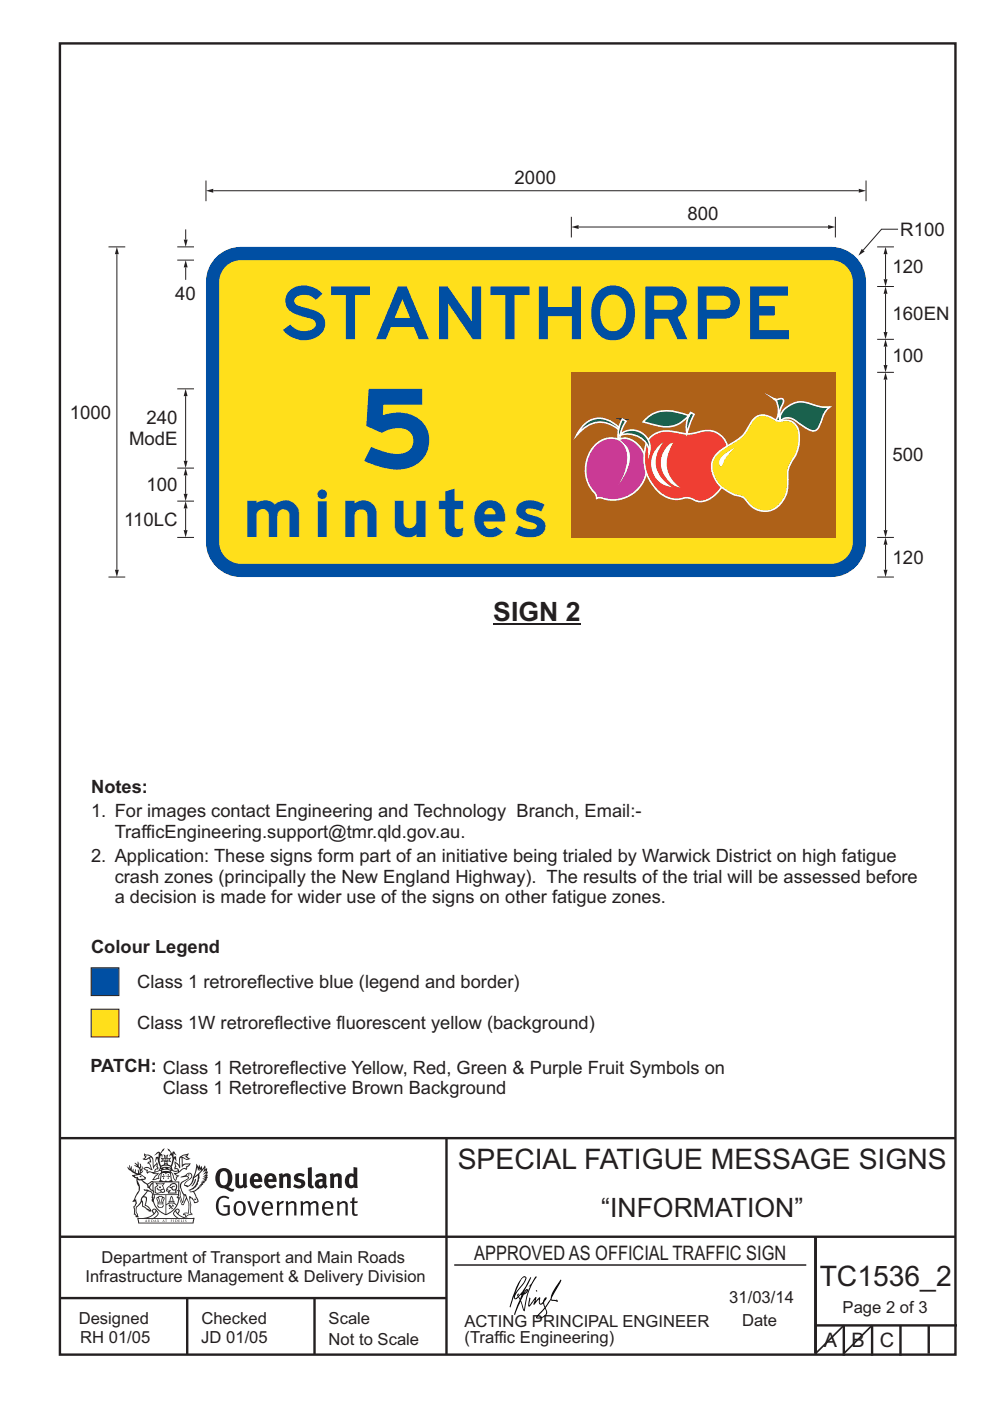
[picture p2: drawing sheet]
<svg xmlns="http://www.w3.org/2000/svg" width="210mm" height="297mm" viewBox="0 0 210 297" stroke-linecap="round" stroke-linejoin="round" font-family="sans-serif">
<path d="M12.7 9.2h190v278h-190zM12.7 241.3h189.9M94.7 241.4v45.8M12.7 275.2h82M12.7 262.2h190.1M39.7 275.2v12M66.7 275.2v12M173 262.2v24.8M173 281h30M197 281v6" fill="none" stroke="#231f20" stroke-width=".51"/>
<path d="M96.4 268.2h74.6" fill="none" stroke="#231f20" stroke-width=".21"/>
<g fill="#231f20">
<path d="M47 248.5a2.55 2.55 0 0 0 0 2.7l.3 .1a.81 .81 0 0 0 1-.9v-.6a1.04 1.04 0 0 0-1.1-1.5zM46.3 248.1a1.82 1.82 0 0 1 2.1-.2 1.82 1.82 0 0 1 .9 1.9 2.29 2.29 0 0 1-.8 1.9l.7 .3h.5l-.2 .6a2.87 2.87 0 0 1-2-.7 2.12 2.12 0 0 1-1.7-3.1z" fill-rule="evenodd"/>
<path d="M49.9 248.9l.8-.2v2a.46 .46 0 0 0 .2 .6 .46 .46 0 0 0 .7-.2v-2.2l.7-.2v2.4l.2 .5-.6 .4-.2-.3a1.02 1.02 0 0 1-1.2 .2 1.02 1.02 0 0 1-.6-1.1z" fill-rule="evenodd"/>
<path d="M54 249.5l-.1 .5h.9a.49 .49 0 0 0-.2-.6 .49 .49 0 0 0-.6 .1zM53.4 249.2a1.34 1.34 0 0 1 1.6-.3 1.34 1.34 0 0 1 .6 1.5v.2h-1.7a.77 .77 0 0 0 .5 .8 .77 .77 0 0 0 .9-.3l.3 .4a1.59 1.59 0 0 1-2.1 .2 1.59 1.59 0 0 1-.4-2z" fill-rule="evenodd"/>
<path d="M57 249.5l-.1 .5h.9a.49 .49 0 0 0-.2-.6 .49 .49 0 0 0-.6 .1zM56.4 249.2a1.34 1.34 0 0 1 1.6-.3 1.34 1.34 0 0 1 .7 1.5v.2h-1.8a.77 .77 0 0 0 .5 .8 .77 .77 0 0 0 .9-.3l.3 .4a1.59 1.59 0 0 1-2 .2 1.59 1.59 0 0 1-.5-2z" fill-rule="evenodd"/>
<path d="M59.1 248.9l.8-.2 .1 .4a.95 .95 0 0 1 1-.3 .95 .95 0 0 1 .7 .8v2.3h-.8v-2.3a.46 .46 0 0 0-.8 .1v2.2h-.9z" fill-rule="evenodd"/>
<path d="M62.5 249.1a1.75 1.75 0 0 1 2.1-.1l-.2 .5-.6-.2a.43 .43 0 0 0-.6 .3l.4 .3a1.04 1.04 0 0 1 1.2 1.2 1.04 1.04 0 0 1-1.4 .9l-1.2-.4 .3-.6 1 .4 .4-.4a.88 .88 0 0 0-1-.5l-.4-.2-.1-.4z" fill-rule="evenodd"/>
<path d="M65.3 247.6l.8-.2 .1 3.8 .2 .2 .2 .5a.88 .88 0 0 1-1-.1 .88 .88 0 0 1-.3-1z" fill-rule="evenodd"/>
<path d="M67.8 250.6a.43 .43 0 0 0-.1 .7 .43 .43 0 0 0 .7-.1v-.7zM66.8 249.2a1.7 1.7 0 0 1 2.4 .1v1.8l.3 .4-.4 .5-.5-.3a1.03 1.03 0 0 1-1.7-.2 1.03 1.03 0 0 1 .8-1.5h.7v-.4a.8 .8 0 0 0-1.2 .1z" fill-rule="evenodd"/>
<path d="M69.9 248.9l.8-.2 .1 .4a.95 .95 0 0 1 1-.3 .95 .95 0 0 1 .7 .8v2.3h-.8v-2.3a.46 .46 0 0 0-.8 .1v2.2h-.8z" fill-rule="evenodd"/>
<path d="M74.3 249.5a1.48 1.48 0 0 0 0 1.7l.4 .1 .3-.2v-1.5l-.3-.2zM75 247.4l.8 .2 .1 4.3h-.7l-.1-.2a1.26 1.26 0 0 1-1.4 0 1.26 1.26 0 0 1-.6-1.3 1.29 1.29 0 0 1 .5-1.3 1.29 1.29 0 0 1 1.4-.2z" fill-rule="evenodd"/>
<path d="M46.4 253.9a1.72 1.72 0 0 1 2.2 0l-.2 .3a1.24 1.24 0 0 0-1.4-.1 1.24 1.24 0 0 0-.7 1.3 1.49 1.49 0 0 0 1.3 2l.7-.2v-1.3h-.9l-.1-.4h1.4v2a1.93 1.93 0 0 1-2.2-.1 1.93 1.93 0 0 1-.7-2.2l.2-.7z" fill-rule="evenodd"/>
<path d="M50.3 255.2a1.65 1.65 0 0 0 .3 2.2 .99 .99 0 0 0 1-1.5 .78 .78 0 0 0-.4-.8 .78 .78 0 0 0-.9 .1zM50 254.9a1.33 1.33 0 0 1 1.6-.1 1.33 1.33 0 0 1 .5 1.5 1.31 1.31 0 0 1-1.3 1.5 1.31 1.31 0 0 1-1.3-1.6l.1-.5z" fill-rule="evenodd"/>
<path d="M52.5 254.7l.4-.1 .9 2.6 .8-2.5h.5l-1.1 3h-.5z" fill-rule="evenodd"/>
<path d="M56.2 255.2l-.2 .7h1.4a.7 .7 0 0 0-.3-.8 .7 .7 0 0 0-.9 .1zM55.9 255a1.22 1.22 0 0 1 1.5-.2 1.22 1.22 0 0 1 .5 1.5h-1.9a.93 .93 0 0 0 .5 1 .93 .93 0 0 0 1.2-.2l.1 .3a1.43 1.43 0 0 1-1.7 .1 1.43 1.43 0 0 1-.6-1.7z" fill-rule="evenodd"/>
<path d="M58.7 254.8l.4-.2 .1 .5 .4-.3 .6-.2-.2 .6a.66 .66 0 0 0-.8 .6v1.9h-.4z" fill-rule="evenodd"/>
<path d="M60.6 254.8l.4-.2 .1 .5a.94 .94 0 0 1 1-.4 .94 .94 0 0 1 .8 .7v2.3h-.5l-.1-2.5a.81 .81 0 0 0-1.2 .3v2.2h-.4z" fill-rule="evenodd"/>
<path d="M63.7 254.7l.5-.1 .1 .5 .4-.3a.78 .78 0 0 1 1.1 .3 .9 .9 0 0 1 1-.5 .9 .9 0 0 1 .7 .8v2.3h-.4l-.1-2.5a.67 .67 0 0 0-1.1 .3v2.2h-.5v-2.4l-.4-.2-.7 .4v2.2h-.5z" fill-rule="evenodd"/>
<path d="M69 255.2l-.2 .7h1.4a.7 .7 0 0 0-.3-.8 .7 .7 0 0 0-.9 .1zM68.7 255a1.22 1.22 0 0 1 1.5-.2 1.22 1.22 0 0 1 .5 1.5h-1.9a.93 .93 0 0 0 .5 1 .93 .93 0 0 0 1.2-.2l.1 .3a1.44 1.44 0 0 1-1.7 .1 1.44 1.44 0 0 1-.6-1.7z" fill-rule="evenodd"/>
<path d="M71.4 254.8l.5-.2 .1 .5a.94 .94 0 0 1 1-.4 .94 .94 0 0 1 .7 .7v2.3h-.4l-.1-2.5a.81 .81 0 0 0-1.2 .3v2.2h-.5z" fill-rule="evenodd"/>
<path d="M74.7 254l.5-.2v.9h.7l-.1 .4h-.7l.1 2.2 .1 .1h.5l.1 .3a.75 .75 0 0 1-1.2-.6v-2h-.4v-.4h.4z" fill-rule="evenodd"/>
<path d="M30.8 244.9l1.1 .3-.9 .5h-.4l.5-.5zM31.8 245.5l.2-.1a2.44 2.44 0 0 1 .4 2l.1 .4 .7-1-.1 .6 .3 .3a.57 .57 0 0 0-.6 .8l-1-.2-.5 .2 .1-.5-.7-.2 .6-.2 1 .5 .1-.1-.6-1.3-.2-.1 .5-.1zM30.7 244.5l-.2 .4 .3 .4-.6 .4a1.04 1.04 0 0 0 1.4-.1l.2 .7h-.4l-.2 .4a.94 .94 0 0 1 .9 1.1l-.2-.1a1.16 1.16 0 0 0-1.5-.1l.3 .4 .4 .2 .1 .5 .2 .2v-.2a.94 .94 0 0 1 1.1 .2h.9l-1.2 1.2a1.13 1.13 0 0 0 1.2-.2l.4-.1-.1-.4 .5-.7a.83 .83 0 0 0-.6 1.1l-.3-.1-.7 .3 1.1-1.4-.5 .2-.5-.1 1.3-.5-.2-.2-.8 .4v-.3l.2-.2 .3 .1 .1-.3-.2-.4v-.6l-.2-.3-.6 .9v-.7a1.42 1.42 0 0 0-1.7-1.8z" fill-rule="evenodd"/>
<path d="M38.5 245.3l.5-.3 .7-.1-.6 .3 .8 .5h-.3zM38.3 245.5h.2l.1 2a1.69 1.69 0 0 1 1.5-.7l-.7 .5 .1 .5a1.1 1.1 0 0 0-1.5 .6l-.1-.5-.2-.2h-.5l.2-.4-.2-.7a1.42 1.42 0 0 1 .8 1.1l.2-.1zM37.1 246.2l.1 1-.2 .3v.5l.6-.1 .1 .2a.96 .96 0 0 1-1.1-.1l-.1 .1a1.06 1.06 0 0 0 1.3 .2v.1a.72 .72 0 0 1-1 .2l.3 .5 .6 .3-.4 .1-.1 .7-.3-.4-.3-1.1-.4-.4 .4 .9a1.54 1.54 0 0 0 .6 1.2l.2-.3a.58 .58 0 0 1 .5-.7l.1-.2h-.3l-.4-.3 .9-.5a.93 .93 0 0 1 1.1-.5l.1 .2 .2-.1 .1-.5a.99 .99 0 0 0 .7-.9l-1.3 .1-.4 .3v-1.5l.9 .4 .8-.3h-.3l-.5-.4 .4-.7-.7 .2a1.46 1.46 0 0 0-1.3 2.1v.4l-.2-.4z" fill-rule="evenodd"/>
<path d="M35.6 248.9l.2 .1-.1 .4h.3l-.3 .1v.5l-.1-.6h-.3l.3-.1z" fill-rule="evenodd"/>
<path d="M34.6 248.9l.2 .1-.1 .3 .4 .1h-.4v.6l-.1-.5-.3-.1h.3z" fill-rule="evenodd"/>
<path d="M34.3 248.8a.57 .57 0 0 1 .9 .2 .57 .57 0 0 1 .9-.2l.2 1.4-.2 .1a.57 .57 0 0 1-.9-.1 .69 .69 0 0 1-1.1 0zM34.2 248.1l-.3 2.1-.2 .4h2.9l-.1-.4-.3-2.1h-.2v.3l-.8-.1-.9 .1 .1-.3z" fill-rule="evenodd"/>
<path d="M34.2 252.4a.3 .3 0 0 0 .6 0 .3 .3 0 0 0-.6 0zM33.3 251l.3 .3-.3 .3a.79 .79 0 0 0 0 1.3l.8-.2-.1-.3a.55 .55 0 0 1-.7-.6h.1l.1 .3 .4 .1 .8-.2-.4-.7 .4-.3-.7 .1zM33 250.7l1.1 .2 .9-.2-.4 .7 .4 1.1a.56 .56 0 0 1-.8 .3l-.2 .1a.73 .73 0 0 1-.9 .1 .73 .73 0 0 1-.3-.9v-.4l.5-.4z" fill-rule="evenodd"/>
<path d="M35.6 251.9l.7-.5a.58 .58 0 0 1 1-.1 .58 .58 0 0 1-.5 .9l-.2-.3a.43 .43 0 0 1 .6-.3v-.1a.57 .57 0 0 0-.8 .2l-.2-.1-.3 .2 .4 .1a.55 .55 0 0 0 .9 .5v.5h-1.3l.3-.4-.1-.2-.6 .1 .2-.2-.2-.1zM35.4 251.8l-.1 .2a.39 .39 0 0 0 .2 .7l.3-.1-.2 .5h1.9l-.1-.8a.86 .86 0 0 0-.1-1.4 .86 .86 0 0 0-1.3 .4z" fill-rule="evenodd"/>
<path d="M36 254.8h.8v.2h-.8zM36.4 253.8l.2 .8h-.4zM36.4 253.5l-.3 .5-.1 .6h-.2v.4l-.7 .4 .1 .2a1.48 1.48 0 0 1 2.2 .1l.2-.1-.6-.5v-.5h-.2l-.1-.6z" fill-rule="evenodd"/>
<path d="M35.8 255.4l.3 .1 .2 .3 .3-.2-.2-.2a.38 .38 0 0 1 .4 .5l-.1-.2-.3 .3 .3 .2-.3 .2-.1-.3-.4 .3-.1-.2 .4-.3-.2-.1-.1 .1z" fill-rule="evenodd"/>
<path d="M34.5 254h.2v.2l-.3 .6h-.1zM33.6 255.3h.9v.2a.55 .55 0 0 1-.8 .4v-.2h-.2zM33.4 254h.2l.2 .8h-.2zM33.6 255h.8l.1 .1-.8 .1zM33.8 253.7h.5l-.2 1.1h-.2zM33.3 253.8l-.1 .3 .3 1.2a.48 .48 0 0 0-.1 .5 .48 .48 0 0 0 .4 .3l.6-.1a.49 .49 0 0 0 .2-.7l.3-1.2-.1-.3a1.42 1.42 0 0 0-1.5 0z" fill-rule="evenodd"/>
<path d="M33.6 251.6h.5l.1 .3h-.4z" fill-rule="evenodd"/>
<path d="M41.3 250.1l.3-.2-.2 .9-.6 .7h-.2l.5-.7z" fill-rule="evenodd"/>
<path d="M39.7 249l.3-.2 .5 .2a.88 .88 0 0 1-.6 1.1 1.22 1.22 0 0 0-.8 1.3l.5 .2a.72 .72 0 0 0 .9-.4l.5-.8 .2-.6 .8-.6v.3a2.85 2.85 0 0 1-2 2.8l.1 .1a2.13 2.13 0 0 0 1.9-1.5l-.1-.2a2.01 2.01 0 0 0 .3-1.8l1.2-1.3-.4 1 .7-.5-.7 1 .8-.4-.8 .8 .7-.1-.9 .5 .8-.1-.8 .4h.7l-.8 .3 .3 .2h-.4l.2 .4-.4-.1 .2 .3h-.4l.1 .3h-.1a2.16 2.16 0 0 1-2 1l.1 .2h.4a.76 .76 0 0 1 .7 .7l.5 1.2-.6 .2a1.45 1.45 0 0 0-1.2-1.3l.3 1.8-.1 1.9 .4 .2a1.07 1.07 0 0 0-1.2 .4v-.3l-.5-.2a.87 .87 0 0 1 1-.1l.1-.7a4.4 4.4 0 0 0-.6-3.1l-.1-.3h-.2a2.16 2.16 0 0 1-.7-2.2l.3-.3 1.2-.8a.55 .55 0 0 0-.4-.7zM37.8 252.4a.76 .76 0 0 1 .3 1.1l.6 1.6 .4-1.7 .2 .1a.61 .61 0 0 1-.1 .9l-.3 .9h-.2l-.7-1.6-.3 .1a1.18 1.18 0 0 0 .1-1.4zM41.8 247.5l.2 .8 .3-.6v.6l.3-.5a1.9 1.9 0 0 1-1.1 1.4l-.3 .3zM38.2 249.6l1.4-.1 .2 .1v.3l-.5 .3a1.26 1.26 0 0 0-1 1.9l.2 .7a1.84 1.84 0 0 1 .2 2l-.4-1.3a.96 .96 0 0 0-.4-1.3l-.4 .3a.78 .78 0 0 1-.1 1.3l.2 .2h.4l.4 1.1a.38 .38 0 0 0 .2 .4 .38 .38 0 0 0 .4-.1l.6-1.2a2.94 2.94 0 0 1 .3 2.5v.5l-.8-.1-.3 .4v.2l.4-.1 .1 .4 .2 .1a1.02 1.02 0 0 1 1.3-.5l-.1-.4-.3-.1 .2-1.7-.3-1.4 .1 .1a1.14 1.14 0 0 1 .7 .9 .63 .63 0 0 0 .9-.2 .63 .63 0 0 0-.2-.8l-.6-1.3 .9-.6 .2-.3 .2-.1v-.2h.3l-.1-.3h.4l-.1-.3 .5-.1-.2-.2 .5-.4 .1-.2-.3 .1 .5-.6-.3 .1 .3-.6-.4 .1 .4-.5v-.3l-.3 .2 .1-.6v-.3l-.4 .3-.1-.8-.5 .8-.2-.7-.2 .5-.3-.8-.1 .6-.5-.8-.1 1.4-.7 1.9a1.81 1.81 0 0 1-.9 1.4l-.6-.2a1.75 1.75 0 0 1 1.1-1.2 .75 .75 0 0 0 .1-1.3 .75 .75 0 0 0-1.2 .5z" fill-rule="evenodd"/>
<path d="M41.2 254.2l.3-.1 .1 .3h-.4z" fill-rule="evenodd"/>
<path d="M29.4 258.4h11.6l-.2 .8h-11.3zM31.3 258.2l.5-.1a2.48 2.48 0 0 0 1.4-1.3l.2 .6-.5 .5-.4 .3zM32.5 256.6l.3-.2 .2 .2-.3 .6zM37.2 256.8a2.65 2.65 0 0 0 1.8 1.4h-1.1l-.5-.3-.5-.5zM37.4 256.6l.2-.2 .3 .2-.3 .6zM29.2 258.2l.1 1.2h11.7l.3-1.1-.2-.1a4.1 4.1 0 0 1-3.3-.9l.3-.4-.1-.5a1.06 1.06 0 0 0-1.3 .9l.2 .4 .6 .5h-4.7l.3-.1a.84 .84 0 0 0 .6-.7 .84 .84 0 0 0-.5-.9l-.3-.2-.5 .1-.1 .5 .3 .4a4.2 4.2 0 0 1-3.4 .9z" fill-rule="evenodd"/>
<path d="M31 258.7l.1 .2h-.2zM31 258.6l-.3 .5 .4-.1 .2 .1z" fill-rule="evenodd"/>
<path d="M31.3 258.6h.2v.4a.25 .25 0 0 0 .3-.1 .25 .25 0 0 0-.1-.3h.1a.29 .29 0 0 1 0 .4 .29 .29 0 0 1-.4 0 .29 .29 0 0 1 0-.4z" fill-rule="evenodd"/>
<path d="M32.2 258.6a.22 .22 0 0 1 .3 .2 .22 .22 0 0 1-.3 .2zM32 258.6v.5a.33 .33 0 0 0 .5-.1 .33 .33 0 0 0 0-.4 .33 .33 0 0 0-.5 0z" fill-rule="evenodd"/>
<path d="M32.9 258.7l.1 .2h-.2zM32.9 258.6l-.2 .5 .3-.1 .2 .1z" fill-rule="evenodd"/>
<path d="M33.3 258.6h.2v.2l.3-.2-.2 .2 .2 .3-.3-.2-.1 .2h-.1l.2-.3z" fill-rule="evenodd"/>
<path d="M34.7 258.7l.1 .2h-.2zM34.7 258.6l-.3 .5 .4-.1 .2 .1z" fill-rule="evenodd"/>
<path d="M35 258.6h.4h-.1v.5h-.2l.1-.5z" fill-rule="evenodd"/>
<path d="M36.2 258.6h.3h-.2v.2h.2h-.2l.1 .3h-.2z" fill-rule="evenodd"/>
<path d="M36.7 258.6h.2v.5h-.2z" fill-rule="evenodd"/>
<path d="M37.3 258.6a.22 .22 0 0 1 .3 .2 .22 .22 0 0 1-.3 .2zM37.1 258.6v.5a.33 .33 0 0 0 .5-.1 .33 .33 0 0 0 0-.4 .33 .33 0 0 0-.5 0z" fill-rule="evenodd"/>
<path d="M37.8 258.6h.3h-.1v.2h.1h-.1v.2l.1 .1h-.3z" fill-rule="evenodd"/>
<path d="M38.3 258.6h.3l-.1 .4 .2 .1h-.4z" fill-rule="evenodd"/>
<path d="M38.9 258.6h.2v.5h-.2z" fill-rule="evenodd"/>
<path d="M39.3 258.6h.2l-.2 .1 .2 .2-.1 .2h-.1v-.2l.2 .1z" fill-rule="evenodd"/>
<path d="M34.2 247.4a1.51 1.51 0 0 1 2 .2 2.67 2.67 0 0 0-2.1 0zM35.7 247.6l.4 .2 .1 .2-.4-.1zM34.6 247.7l.4-.1 .2 .2h-.4zM34 247.9l.3 .1-.3 .1zM34.9 246.9l.3-.2 .2 .2zM34.9 245.7h.2v.4h-.2zM35 245.1l.2 .2 .2-.2-.1 .4h-.2zM35.1 246.3h.2l.1 .4-.2-.2-.2 .2zM35.3 245.7h.2v.4h-.2zM34.4 245.7l.3 .1v.2l-.3 .1 .2-.2zM35.7 245.8l.3-.1-.2 .2 .2 .2-.4-.1zM32.7 244.9l1-.5-.1 1-.2-.1-.4 .1-.2 1.1 .5-1 .2 .9a1.84 1.84 0 0 1 .3 1.7l.4 .1a2.48 2.48 0 0 1 2.2 .1l.2-.3-.2-.7 .7-1.7 .4 .6-.2-1-.2-.1-.2 .3v-.9l.6 .4-.6-.7h-.3l-.1 .4-.5-.8-.5-.3 .2 .4 .5 .6-.4 .7 .4-.3a2.06 2.06 0 0 1 0 2.2l-.6-.2-.1-.6 .1-.1 .8 .2-.4-.5 .4-.5-.7 .2-.2-.2 .2-.7-.5 .4-.5-.4 .2 .7-.2 .2-.7-.2 .4 .5-.4 .5 .7-.2 .2 .1-.2 .6-.5 .2a2.02 2.02 0 0 1 0-2.2l.3 .5-.1-.6-.3-.1 .8-1.2-.5 .3-.4 .7-.2-.3a.8 .8 0 0 0-.8 .5z" fill-rule="evenodd"/>
<path d="M29.2 250.1l.3 .2a.61 .61 0 0 1 .8 .3l.3 .2a.8 .8 0 0 1 .6 1l.4 .1 .5 .6a1 1 0 0 1 .5 1l-.1 .7v-.5h-.1a.96 .96 0 0 0-.8-1.3l-.3-.2h-.6l-.1-.1-.2 .1 .2 .3h.5l-1.1 1.4-.2 .9-.4 .6a1.33 1.33 0 0 0-.5 1.8l.2 .5a1.26 1.26 0 0 1-.5-1.4l-.1-.4a1.56 1.56 0 0 0 .4-1.7l-.3 .2 .2-.5a3.2 3.2 0 0 0 .7-3zM30.4 253.9h.4a2.06 2.06 0 0 1-.1 1.6l.7 .5 .4 .5-.6-.2-.8-.6-.1-.9a.51 .51 0 0 1 .1-.9zM28.6 249.3a1.52 1.52 0 0 1 2.1 .6l-1.1 .1-.2-.1-.2-.4-.4 .1zM27.5 247v.8l-.3-.4-.2 .1a3.1 3.1 0 0 0 2 1.5l-1 .1 .5 .6 .5 .1v1.1a1.84 1.84 0 0 1-.2 2.5l-.4 .9-.4 .4 .3 .1 .4-.1 .1 .4-.2 .5-.3 .2 .1 1.8 .2-.1 .2 .6h.2l.4-.1-.1-.5a1.3 1.3 0 0 1-.1-1.6l.8-1.1 .2 1.1 .6 .2 .4 .6 .2-.2 .2 .4 .5-.1a1.85 1.85 0 0 0-1.2-1.3l.1-.3a1.39 1.39 0 0 0 0-1.5h-.5l.5-.6a.66 .66 0 0 1 .9-.4 .66 .66 0 0 1 .3 .9l-.1 .4h.2v.1l-.2 .3 .2 .5 .2-.3a2.24 2.24 0 0 0 .1-2.2 .73 .73 0 0 1-.7-.6 .73 .73 0 0 1 .5-.8l.1-.2a.94 .94 0 0 0-.9 .8 .48 .48 0 0 1-.1-.5 .48 .48 0 0 1 .5-.3l.5-.3a.51 .51 0 0 0-.8 .2l-.5 .3-1-.8 .6-.1 .1-.5-1.1-.7 .5-.4v-.4l-.5 .5 .1-.2a.69 .69 0 0 0 .2-1.1v.5l-.3 .2 .1-1.1-.3-.2 .1 .6-.1 .2-.4-1.2v.6l-.7-.3 .6 .6-.6-.2 .2 .3a1 1 0 0 1 .8 1.5l-.2-.8v.8l-.5-.2-.1-.7-.2 .6-.2-.1v-.6l-.2 .4-.2-.2 .1-.7-.2 .5z" fill-rule="evenodd"/>
<path d="M29.5 249.5l.3-.2 .3 .3z" fill-rule="evenodd"/>
<path d="M32.4 250.5h5.6v2l-.2-.1v-1.7h-5.2v2.5h5.2v-.8l.1 .2-.1 1.1v-.3h-2.5v4a4.1 4.1 0 0 0 2.6-3.6l.1-.1a4 4 0 0 1-2.8 3.9 4.2 4.2 0 0 1-2.8-4.7l.1 1.3 .1-.1a3.8 3.8 0 0 0 2.5 3.3v-4h-2.5l-.2-.9z" fill-rule="evenodd"/>
<circle cx="40" cy="249.1" r=".17"/>
</g>
<g fill="#000">
<path d="M111.6 273.7l.2-.2-.5 .7zM110.4 274.5l.2 .1-.3 .8-.2-.5zM110.9 270.9h.5a9.3 9.3 0 0 1-2 3.1l-.1 .3 1-2.5zM110.6 271a14.7 14.7 0 0 0-2.2 4.9l-.3 1.2 .1 .1 .8-2.3a.42 .42 0 0 0 .2 .6 .42 .42 0 0 0 .6-.3l.2-.1 .2 .5-1.1 3.2h.2l1.1-2.9 .6 1.9 .2 .2 .2-.5a13.5 13.5 0 0 1 2-6.2l.4-.5-.1-.2-1.6 2.1 .4-.1a14.9 14.9 0 0 0-1.3 5.1l-.4-1.1a1.39 1.39 0 0 1 .2-1.9l.1-.2a.92 .92 0 0 0 .8-1.2 .75 .75 0 0 0-.8 .7l-.1 .2 1.6-3.4h-.1l-.4 .7a10.5 10.5 0 0 1-2.2 3.3l.2-.5a.32 .32 0 0 0-.4 .2 .32 .32 0 0 0 .1 .4l-.5 .4a3.2 3.2 0 0 1 1.1-2.3l.5-.6a2.49 2.49 0 0 0 .7-1.6l-.4-.2z" fill-rule="evenodd"/>
<path d="M113.7 273.6l.3 .2h-.3z" fill-rule="evenodd"/>
<path d="M115.6 277.5a1.15 1.15 0 0 1 .1 1.3 1.15 1.15 0 0 1-1.2 .5l-.6 .1zM112.2 275.2l-.2 1.6 .2 .2 1.2-1.5-.2 1.1 1.1-1.1a.94 .94 0 0 0 .4 1.1l.5-.3 .3 .9-1.2 1.3a.98 .98 0 0 0-.5 1 1.9 1.9 0 0 0 2.3-1.3l-.1-.2a1.02 1.02 0 0 1 .2-1.4l.6-1 1.5 .3-.2-.4v.2l-1.1-.1v-.3l2-3.6 .1-.2-.2-.2-1.7 2.8a6.6 6.6 0 0 1-1.6 2.9l-.1-.2a1.01 1.01 0 0 1 .4-1.4l.1-.2-.3-.1-.4 .4-.1 .5-.6 .4-.1-.4 .1-.9-.2-.1-.9 1 .3-1h-.2l-1.4 1.8 .3-1.5v-.1z" fill-rule="evenodd"/>
</g>
<path d="M179 281v6.4M185 281v6.4M191 281v6.4" fill="none" stroke="#231f20" stroke-width=".51"/>
<path d="M179 281l-6 6M185 281l-6 6" fill="none" stroke="#231f20" stroke-width=".35"/>
<path d="M19.3 214h5.9v5.9h-5.9z" fill-rule="evenodd" fill="#ffdf1b" stroke="#231f20" stroke-width=".21"/>
<path d="M19.3 205.2h5.9v5.9h-5.9z" fill-rule="evenodd" fill="#004fa3" stroke="#231f20" stroke-width=".21"/>
<path d="M104.6 132.2h18.5" fill="none" stroke="#231f20" stroke-width=".26"/>
<path d="M45.5 54.9a7.4 7.4 0 0 1 5.6-2.6h125.2a7.4 7.4 0 0 1 7.4 7.5v55.1a7.4 7.4 0 0 1-7.4 7.4h-125.2a7.4 7.4 0 0 1-7.4-7.4v-55.1a7.4 7.4 0 0 1 1.8-4.9z" fill-rule="evenodd" fill="#004fa3"/>
<path d="M47.9 56.4a4.6 4.6 0 0 1 3.2-1.3h125.1a4.6 4.6 0 0 1 4.7 4.7v55.1a4.6 4.6 0 0 1-4.7 4.6h-125.1a4.6 4.6 0 0 1-4.6-4.6v-55.4a4.6 4.6 0 0 1 1.4-3.1z" fill-rule="evenodd" fill="#ffdf1b"/>
<path d="M45.2 40.4h136.9" fill="none" stroke="#231f20" stroke-width=".21"/>
<g fill="#231f20">
<path d="M182.1 40l1.6 .4-1.6 .5z"/>
<path d="M43.7 40.4l1.5-.4v.9z"/>
</g>
<path d="M43.7 38.3v4.4M183.7 38.3v4.4M187.8 115.5v5.3" fill="none" stroke="#231f20" stroke-width=".21"/>
<g fill="#231f20">
<path d="M187.4 120.8h.8l-.4 1.5z"/>
<path d="M187.8 113.9l.4 1.6h-.8z"/>
</g>
<path d="M187.8 80.5v31.9M186 122.3h3.6" fill="none" stroke="#231f20" stroke-width=".21"/>
<g fill="#231f20">
<path d="M187.4 112.4h.8l-.4 1.5z"/>
<path d="M187.8 78.9l.4 1.6h-.8z"/>
</g>
<path d="M190.5 48.6h-3.5l-3.9 4.4M186 113.9h3.6" fill="none" stroke="#231f20" stroke-width=".21"/>
<path d="M182.8 52.8l.6 .5-1.3 .9z" fill="#231f20"/>
<path d="M186 78.9h3.6M187.8 73.5v3.9" fill="none" stroke="#231f20" stroke-width=".21"/>
<g fill="#231f20">
<path d="M187.4 77.4h.8l-.4 1.5z"/>
<path d="M187.8 71.9l.4 1.6h-.8z"/>
</g>
<path d="M187.8 53.9v5.3M186 71.9h3.6" fill="none" stroke="#231f20" stroke-width=".21"/>
<g fill="#231f20">
<path d="M187.4 59.2h.8l-.4 1.5z"/>
<path d="M187.8 52.3l.4 1.6h-.8z"/>
</g>
<path d="M186 52.3h3.6M186 60.7h3.6M187.8 62.3v8.1" fill="none" stroke="#231f20" stroke-width=".21"/>
<g fill="#231f20">
<path d="M187.4 70.4h.8l-.4 1.5z"/>
<path d="M187.8 60.7l.4 1.6h-.8z"/>
</g>
<path d="M39.4 56.7v2.6" fill="none" stroke="#231f20" stroke-width=".21"/>
<path d="M39.4 55.1l.4 1.6h-.8z" fill="#231f20"/>
<path d="M39.4 48.6v2.2" fill="none" stroke="#231f20" stroke-width=".21"/>
<path d="M39 50.8h.8l-.4 1.5z" fill="#231f20"/>
<path d="M24.8 53.9v66.9M37.6 55.1h3.5" fill="none" stroke="#231f20" stroke-width=".21"/>
<g fill="#231f20">
<path d="M24.4 120.8h.8l-.4 1.5z"/>
<path d="M24.8 52.3l.4 1.6h-.8z"/>
</g>
<path d="M122.7 48.1h52.9" fill="none" stroke="#231f20" stroke-width=".21"/>
<g fill="#231f20">
<path d="M175.6 47.7l1.6 .4-1.6 .4z"/>
<path d="M121.2 48.1l1.5-.4v.8z"/>
</g>
<path d="M23 52.3h3.6M37.6 52.3h3.5M121.2 46v4.3M177.2 46v4.3M37.6 99.2h3.5M37.6 82.4h3.5M37.6 113.9h3.5M37.6 106.2h3.5M39.4 107.8v4.6M23 122.3h3.6" fill="none" stroke="#231f20" stroke-width=".21"/>
<g fill="#231f20">
<path d="M39 112.4h.8l-.4 1.5z"/>
<path d="M39.4 106.2l.4 1.6h-.8z"/>
</g>
<path d="M39.4 100.8v3.9" fill="none" stroke="#231f20" stroke-width=".21"/>
<g fill="#231f20">
<path d="M39 104.7h.8l-.4 1.5z"/>
<path d="M39.4 99.2l.4 1.6h-.8z"/>
</g>
<path d="M39.4 84v13.7" fill="none" stroke="#231f20" stroke-width=".21"/>
<g fill="#231f20">
<path d="M39 97.7h.8l-.4 1.5z"/>
<path d="M39.4 82.4l.4 1.6h-.8z"/>
</g>
<path d="M121.2 78.9h56v35h-56z" fill="#ae6118"/>
<path d="M126.4 94.2a4.6 4.6 0 0 1 4.9-1 3.9 3.9 0 0 1 4.7 1.9 7.1 7.1 0 0 1-.4 8.4 7.1 7.1 0 0 1-8.2 2l-.9 .2v-.3a2.58 2.58 0 0 0-1.1-1.8 7.5 7.5 0 0 1 1-9.4z" fill-rule="evenodd" fill="#ca3a95" stroke="#fff" stroke-width=".35"/>
<path d="M132 88.8h.1" fill="none" stroke="#231f20" stroke-width=".21"/>
<path d="M132 88.9h.1" fill="none" stroke="#231f20" stroke-width=".21"/>
<path d="M132 88.9h.1" fill="none" stroke="#231f20" stroke-width=".21"/>
<path d="M132 88.9l.5 .2z" fill-rule="evenodd" fill="#00b04c" stroke="#231f20" stroke-width=".21"/>
<path d="M132 88.9l.5 .2z" fill="none" stroke="#231f20" stroke-width=".21"/>
<path d="M138.1 92.6a5.8 5.8 0 0 1 5.4-1 7.7 7.7 0 0 0 5.3-.2 4.5 4.5 0 0 1 5.7 4.2 9.2 9.2 0 0 1-4.7 10.5 3.7 3.7 0 0 1-3.4-.5 3.8 3.8 0 0 0-2.4 .2 6.2 6.2 0 0 1-5.9-3.5 9.3 9.3 0 0 1-.5-9.2z" fill-rule="evenodd" fill="#ef3e33" stroke="#fff" stroke-width=".35"/>
<g fill="#006330" stroke="#fff" stroke-width=".35">
<path d="M123.6 90.4a4.7 4.7 0 0 1 6.8-.5l.9 .8 .7-1.9 .8 .5-.8 1.3-.4 1.5a3.8 3.8 0 0 1 4.5-.3 3.8 3.8 0 0 1 1.6 4.3 4.3 4.3 0 0 0-5.4-4l-.8 .2v.8h-.4l.1-2.1a5.6 5.6 0 0 0-8.1 .4l-.7 .8z" fill-rule="evenodd"/>
<path d="M136.8 89a6.4 6.4 0 0 1 6.6-1.7l2.7 .8 .4-.7 .7 .5-.8 1.7-.7 2.3-.1-1.9 .5-1.8a6.3 6.3 0 0 1-7.3 1.9l-2.4-.7z" fill-rule="evenodd"/>
</g>
<path d="M152.1 96.2l1.6-1.3a14.6 14.6 0 0 0 4.4-3.2l.9-1.7a3.1 3.1 0 0 1 5-1.2l1.3 .4a3.4 3.4 0 0 1 3.7 1.3 7.8 7.8 0 0 1-1.2 7.5 5.6 5.6 0 0 0-.7 3.9 6 6 0 0 1-3.9 6.4 4.9 4.9 0 0 1-5.2-2.6l-.4-.3a9.9 9.9 0 0 1-5.2-2.8 5.5 5.5 0 0 1-1.1-5.3z" fill-rule="evenodd" fill="#ffdf1b" stroke="#fff" stroke-width=".35"/>
<path d="M164.1 84.5l.6 .2 1.1-.2a1.03 1.03 0 0 1 0 1.6 4.5 4.5 0 0 0-.4 3.1l-.8-.1a4.1 4.1 0 0 0-.2-4.4zM166.2 86.9a5 5 0 0 1 6-1.2 7.5 7.5 0 0 0 3.8 .6 5.7 5.7 0 0 0-1.9 3.3 2.32 2.32 0 0 1-1.4 1.8 8.3 8.3 0 0 1-3.9-2.2 2.33 2.33 0 0 0-3.2 0 2.39 2.39 0 0 1 .6-2.3z" fill-rule="evenodd" fill="#006330" stroke="#fff" stroke-width=".35"/>
<g fill="#fff">
<path d="M153.5 96.4l2.3-1.4a8.6 8.6 0 0 0-2.7 3.8l-.2 .1a1.31 1.31 0 0 1 .2-2.1z" fill-rule="evenodd"/>
<path d="M142.1 94.1l.7-.3a6.6 6.6 0 0 0 .1 8.3l1.4 1.3a5.4 5.4 0 0 1-2.2-9.3z" fill-rule="evenodd"/>
<path d="M139.9 94.4l.8-.7a6.1 6.1 0 0 0-1 6.8 8.6 8.6 0 0 0 2.9 2.9 5.1 5.1 0 0 1-4.3-3.6 5.1 5.1 0 0 1 1.6-5.4z" fill-rule="evenodd"/>
<path d="M130.6 93a4.2 4.2 0 0 1 2.7 5.8l-.7 1.7-1.5 2.4a9.3 9.3 0 0 0 1.6-7.7l-.5-.9-.7-.7z" fill-rule="evenodd"/>
</g>
<text font-size="16.8" fill="#004fa3" x="77.2" y="99.2">5</text>
<text font-size="11.2" fill="#004fa3" x="60" y="71.9">STANTHORPE</text>
<text font-size="7.7" fill="#004fa3" x="52.5" y="113.9">minutes</text>
<g font-size="6" fill="#231f20">
<text x="97.1" y="247.8">SPECIAL FATIGUE MESSAGE SIGNS</text>
<text x="173.9" y="272.6">TC1536_2</text>
</g>
<g font-size="5.6" fill="#231f20">
<text x="104.6" y="131.6">SIGN 2</text>
<text x="127.5" y="258">“INFORMATION”</text>
</g>
<g font-size="4.2" fill="#231f20">
<text x="100.6" y="267.2">APPROVED AS OFFICIAL TRAFFIC SIGN</text>
<text x="174.7" y="285.6">A</text>
<text x="180.6" y="285.6">B</text>
<text x="186.6" y="285.6">C</text>
</g>
<g font-size="4" fill="#231f20">
<text x="109.2" y="39">2000</text>
<text x="145.8" y="46.7">800</text>
<text x="190.9" y="50">R100</text>
<text x="189.3" y="57.9">120</text>
<text x="37.2" y="63.5">40</text>
<text x="189.3" y="67.8">160EN</text>
<text x="189.3" y="76.8">100</text>
<text x="14.8" y="88.7">1000</text>
<text x="31.1" y="89.8">240</text>
<text x="27.4" y="94.3">ModE</text>
<text x="189.3" y="97.8">500</text>
<text x="31.1" y="104.1">100</text>
<text x="26.3" y="111.5">110LC</text>
<text x="189.3" y="119.5">120</text>
</g>
<g font-size="3.9" fill="#231f20">
<text x="19.3" y="168.1">Notes:</text>
<text x="19.3" y="173.3">1. For images contact Engineering and Technology Branch, Email:-</text>
<text x="24.3" y="177.6">TrafficEngineering.support@tmr.qld.gov.au.</text>
<text x="19.3" y="182.9">2. Application: These signs form part of an initiative being trialed by Warwick District on high fatigue</text>
<text x="24.3" y="187.2">crash zones (principally the New England Highway). The results of the trial will be assessed before</text>
<text x="24.3" y="191.5">a decision is made for wider use of the signs on other fatigue zones.</text>
<text x="19.3" y="202.2">Colour Legend</text>
<text x="29.1" y="209.4">Class 1 retroreflective blue (legend and border)</text>
<text x="29.1" y="218.2">Class 1W retroreflective fluorescent yellow (background)</text>
<text x="19.2" y="227.4">PATCH: Class 1 Retroreflective Yellow, Red, Green &amp; Purple Fruit Symbols on</text>
<text x="34.5" y="232">Class 1 Retroreflective Brown Background</text>
</g>
<g font-size="3.5" fill="#231f20">
<text x="21.5" y="267.8">Department of Transport and Main Roads</text>
<text x="18.1" y="271.8">Infrastructure Management &amp; Delivery Division</text>
<text x="16.7" y="280.7">Designed</text>
<text x="42.7" y="280.7">Checked</text>
<text x="69.7" y="280.7">Scale</text>
<text x="98.5" y="281.4">ACTING PRINCIPAL ENGINEER</text>
<text x="154.7" y="276.2">31/03/14</text>
<text x="157.4" y="281.2">Date</text>
<text x="178.7" y="278.5">Page 2 of 3</text>
<text x="17" y="284.8">RH 01/05</text>
<text x="42.7" y="284.8">JD 01/05</text>
<text x="69.7" y="285.2">Not to Scale</text>
<text x="98.5" y="284.8">(Traffic Engineering)</text>
</g>
</svg>
